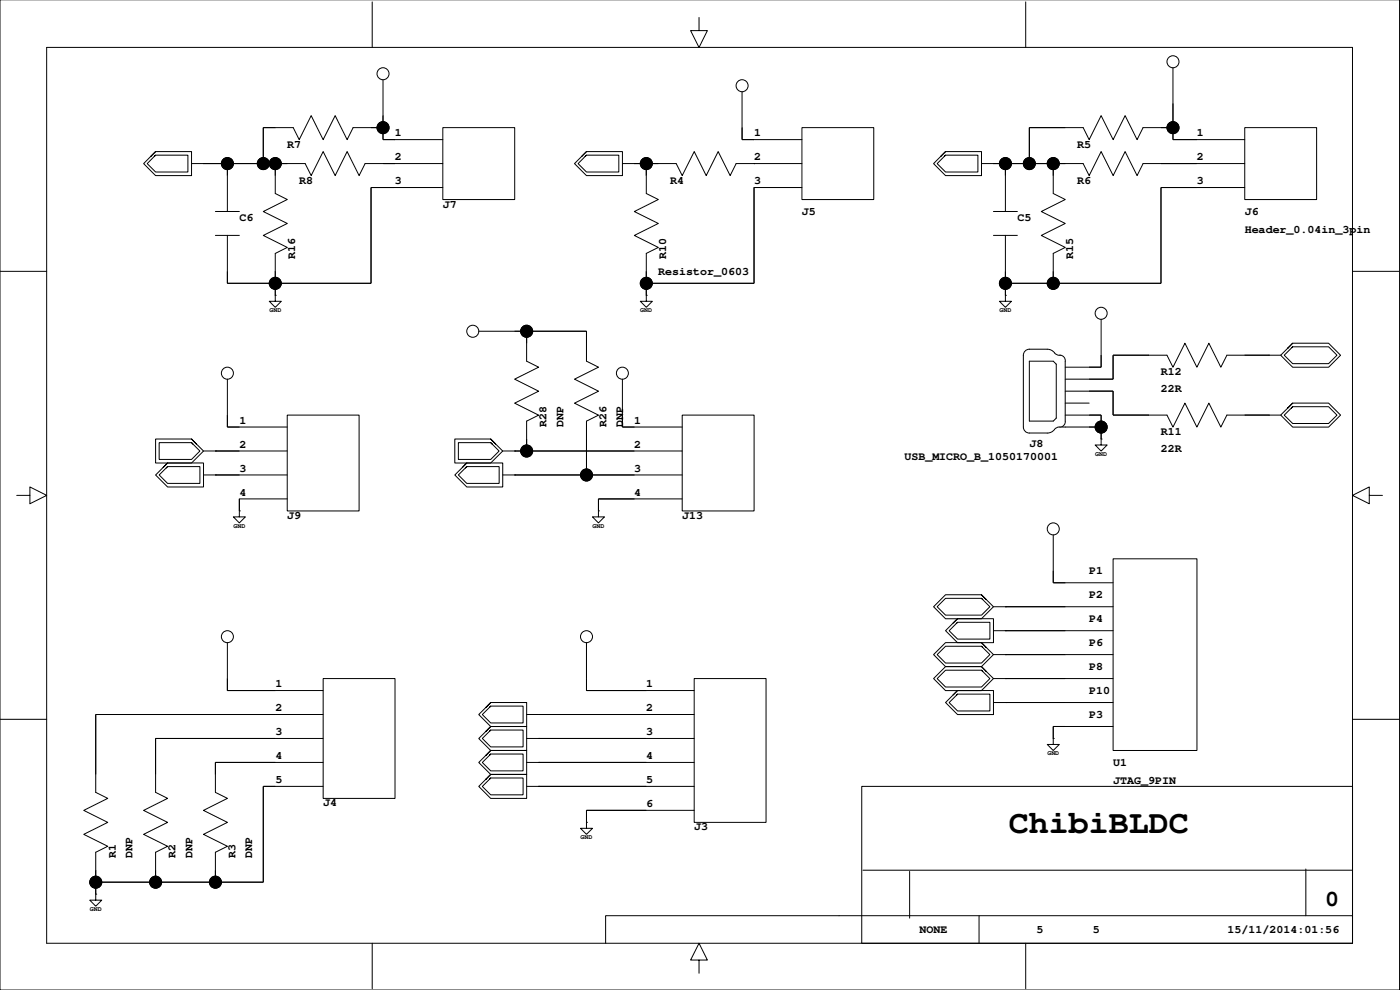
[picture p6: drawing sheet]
<svg xmlns="http://www.w3.org/2000/svg" width="297mm" height="210mm" viewBox="0 0 297 210" stroke-linecap="round" stroke-linejoin="round" font-family="sans-serif">
<g fill="none" stroke="#000" stroke-width=".21">
<path d="M296.9 0v209.9h-296.9v-209.9M9.9 10h277.1v190h-277.1zM79 .4v9.6M81.3 16.9v12.7h12.7M148.3 3.7v2.8h1.8l-1.8 3.6-1.8-3.6h1.8M157.4 19.4v10.2h12.7M217.6 .4v9.6M248.9 14.4v15.2h15.2M33 32.9l-.2 .3 .2-.3h6.9v3.6h-6.9l-1.8-1.8 1.6-1.5M33 32.1l-1 1.1 1-1.1h7.6v5.1h-7.6l-2.5-2.5 1.5-1.5M40.6 34.7h24.1l1.3 2.5 2.6-5.1 2.5 5.1 2.6-5.1 2.5 5.1 1.3-2.5h16.5M43.2 34.7h5z"/>
<path d="M43.2 34.7h.1M48.2 34.7h7.7zM48.2 34.7v2.5zM48.2 34.7v10.1M55.9 27.1v7.6zM55.9 27.1h2.5zM55.9 34.7h2.5zM58.4 34.7v2.5zM58.4 34.7h2.5zM58.4 34.7v6.3l2.6 1.3-5.1 2.6 5.1 2.5-5.1 2.5 5.1 2.6-2.6 1.2v10.2h-1.3l1.3 1.3 1.3-1.3h-1.3M78.7 27.1h2.6zM78.7 39.8h5.1z"/>
<path d="M78.7 39.8v20.3zM81.3 27.1v2.5zM81.3 24.5v2.6zM81.3 29.6h2.5zM81.3 34.7h2.5zM81.3 27.1h-6.4l-1.2 2.5-2.6-5.1-2.5 5.1-2.6-5.1-2.5 5.1-1.3-2.5h-6.3v7.6M94 27.1h15.2v15.2h-15.2zM94 39.8h-15.3v20.3h-30.5v-10.2M124.4 32.9l-.2 .3 .2-.3h6.9v3.6h-6.9l-1.8-1.8 1.6-1.5M124.4 32.1l-1 1.1 1-1.1h7.7v5.1h-7.7l-2.5-2.5 1.5-1.5M132.1 34.7h11.4l1.2 2.5 2.6-5.1 2.5 5.1 2.6-5.1 2.5 5.1 1.3-2.5M134.6 34.7h2.5z"/>
<path d="M134.6 34.7h.1M137.1 34.7h2.6zM137.1 34.7v2.5zM137.1 34.7v6.3l2.6 1.3-5.1 2.6 5.1 2.5-5.1 2.5 5.1 2.6-2.6 1.2v10.2h-1.2l1.2 1.3 1.3-1.3h-1.3M156.2 34.7h13.9M157.4 27.1v2.5zM157.4 29.6h2.6zM160 39.8v20.3zM160 34.7h.1M170.1 27.1h15.3v15.2h-15.3zM170.1 39.8h-10.1v20.3h-22.9M200.6 32.9l-.2 .3 .2-.3h6.9v3.6h-6.9l-1.8-1.8 1.6-1.5"/>
<path d="M200.6 32.1l-1 1.1 1-1.1h7.6v5.1h-7.6l-2.5-2.5 1.5-1.5M208.2 34.7h21.6l1.3 2.5 2.5-5.1 2.6 5.1 2.5-5.1 2.5 5.1 1.3-2.5h21.6M210.8 34.7h2.5zM210.8 34.7h.1M213.3 34.7h5.1zM213.3 34.7v2.5zM213.3 34.7v10.1M218.4 34.7h5.1zM218.4 27.1v7.6zM218.4 27.1h7.6zM223.5 34.7h2.5zM223.5 34.7v2.5z"/>
<path d="M223.5 34.7v6.3l2.5 1.3-5.1 2.6 5.1 2.5-5.1 2.5 5.1 2.6-2.5 1.2v6.4M246.3 27.1h2.6zM246.3 34.7h7.6zM246.3 39.8h7.6zM246.3 39.8v20.3zM248.9 29.6h5zM248.9 27.1v2.5zM248.9 22v5.1zM248.9 27.1h-6.4l-1.3 2.5-2.5-5.1-2.5 5.1-2.6-5.1-2.5 5.1-1.3-2.5h-11.4v7.6M264.1 27.1h15.2v15.2h-15.2zM264.1 39.8h-17.8v20.3h-33M0 57.5h9.9"/>
<path d="M45.7 44.8h5.1M45.7 49.9h5.1M48.2 57.5v2.6zM58.4 57.5v2.6zM137.1 57.5v2.6zM210.8 44.8h5M210.8 49.9h5M213.3 57.5v2.6zM213.3 49.9v14h-1.3l1.3 1.3 1.3-1.3h-1.3M223.5 57.5v2.6zM287 57.5h9.9M48.2 60.1h10.2z"/>
<path d="M58.4 62.6h.1M58.4 60.1v2.5zM58.4 60.1h20.3zM101.6 70.2h22.8v6.4l2.6 1.2-5.1 2.6 5.1 2.5-5.1 2.6 5.1 2.5-2.6 1.3v11.4M109.2 70.2h2.5zM111.7 70.2v2.6zM111.7 70.2h12.7zM111.7 70.2v6.4l2.6 1.2-5.1 2.6 5.1 2.5-5.1 2.6 5.1 2.5-2.6 1.3v6.3M124.4 70.2v2.6zM137.1 62.6h.1M137.1 60.1v2.5zM137.1 60.1h22.9z"/>
<path d="M213.3 62.6h.1M213.3 60.1v2.5zM213.3 60.1h10.2zM218.4 74h3.8l1 .3a2.33 2.33 0 0 0 2.1 1.1 1.12 1.12 0 0 1 .7 1.2v12.7a1.25 1.25 0 0 1-1.6 1.3l-.5 .2-.7 .7-.7 .3h-4.1M218.4 76.6h5.1l.6 .6v11.4l-.6 .7h-5.1zM218.4 74a1.28 1.28 0 0 0-1.3 1.3v15.2a1.28 1.28 0 0 0 1.3 1.3M223.5 60.1h22.8zM231.1 77.8h2.5zM233.6 75.3v2.5zM233.6 67.7v10.1h-7.6M236.2 75.3v5.1zM236.2 75.3h7.6z"/>
<path d="M260.3 75.3h11.4M260.3 75.3l-1.3 2.6-2.5-5.1-2.6 5.1-2.5-5.1-2.5 5.1-1.3-2.6h-11.4v5.1h-10.2M264.1 75.3h5.1zM269.2 75.3h.1M274.3 72.8l-1 1 1-1h7.6l2.5 2.5-2.5 2.6h-7.6l-2.6-2.6 1.6-1.5M274.3 73.5l-.3 .3 .3-.3h7.6l1.8 1.8-1.8 1.8h-7.6l-1.8-1.8 1.5-1.5M35.6 98.9l-.3 .3 .3-.3h6.8v3.6h-6.8l-1.8-1.8 1.5-1.5M35.6 98.2l-1.1 1 1.1-1h7.6v5h-7.6l-2.6-2.5 1.5-1.5M40.6 93.8l.3 .3-.3-.3h-6.8v3.6h6.8l1.8-1.8-1.5-1.5M40.6 93.1l1.1 1-1.1-1h-7.6v5.1h7.6l2.6-2.6-1.5-1.5M43.2 95.6h17.7M45.7 95.6h.1"/>
<path d="M45.7 95.6h5.1zM48.2 88v2.5zM48.2 90.5h2.6zM48.2 80.4v10.1h12.7M60.9 88h15.3v20.3h-15.3zM99 98.9l-.2 .3 .2-.3h6.9v3.6h-6.9l-1.8-1.8 1.6-1.5M99 98.2l-1 1 1-1h7.7v5h-7.7l-2.5-2.5 1.5-1.5M104.1 93.1l1 1-1-1h-7.6v5.1h7.6l2.6-2.6-1.6-1.5M104.1 93.8l.3 .3-.3-.3h-6.9v3.6h6.9l1.8-1.8-1.5-1.5M106.7 95.6h38M109.2 95.6h.1M109.2 95.6h2.5z"/>
<path d="M111.7 95.6h22.9zM111.7 93.1v2.5zM124.4 93.1v7.6zM132.1 88v2.5zM132.1 90.5h2.5zM132.1 80.4v10.1h12.6M144.7 88h15.3v20.3h-15.3zM225.2 90.5h8.4M226 88h7.6v6.4h-1.2l1.2 1.2 1.3-1.2h-1.3M226 82.9h10.2v5.1h11.4l1.3 2.5 2.5-5 2.5 5 2.6-5 2.5 5 1.3-2.5M226 85.5h5.1M231.1 88h2.5z"/>
<path d="M231.1 90.5h2.5zM231.1 80.4h5.1zM231.1 82.9h5.1zM233.6 93.1h.1M233.6 88v2.5zM233.6 90.5v2.6zM236.2 82.9v5.1zM236.2 88h7.6zM260.3 88h11.4M264.1 88h5.1zM269.2 88h.1M274.3 85.5l-1 1 1-1h7.6l2.5 2.5-2.5 2.5h-7.6l-2.6-2.5 1.6-1.5"/>
<path d="M274.3 86.2l-.3 .3 .3-.3h7.6l1.8 1.8-1.8 1.8h-7.6l-1.8-1.8 1.5-1.5M3.6 105h2.7v-1.8l3.6 1.8-3.6 1.8v-1.8M43.2 100.7h17.7M45.7 100.7h.1M45.7 100.7h5.1zM50.8 108.3h.1M50.8 105.8v2.5zM60.9 105.8h-10.1v3.8h-1.3l1.3 1.3 1.3-1.3h-1.3M106.7 100.7h38M109.2 100.7h.1M109.2 100.7h15.2zM124.4 100.7h10.2z"/>
<path d="M127 108.3h.1M127 105.8h7.6zM127 105.8v2.5zM144.7 105.8h-17.7v3.8h-1.3l1.3 1.3 1.2-1.3h-1.2M223.5 113.4v10.2h12.7M236.2 118.5h17.7v40.6h-17.7zM290.5 105v-1.8l-3.5 1.8 3.5 1.8v-1.8h2.8M48.2 136.2v10.2h20.4M124.4 136.2v10.2h22.9M203.1 131.2l-1 1 1-1h7.7v5.1h-7.7l-2.5-2.6 1.5-1.5M203.2 131.9l-.3 .3 .3-.3h6.8v3.6h-6.8l-1.8-1.8 1.5-1.5M208.2 126.1l1 1-1-1h-7.6l-2.5 2.5 2.5 2.6h7.6l2.6-2.6-1.6-1.5"/>
<path d="M208.2 136.2l1 1.1-1-1.1h-7.6l-2.5 2.6 2.5 2.5h7.6l2.6-2.5-1.6-1.5M208.2 126.9l.3 .2-.3-.2h-7.6l-1.8 1.7 1.8 1.8h7.6l1.8-1.8-1.5-1.5M208.2 137l.3 .3-.3-.3h-7.6l-1.8 1.8 1.8 1.8h7.6l1.8-1.8-1.5-1.5M210.8 128.6h25.4M210.8 133.7h25.4M210.8 138.8h25.4M213.3 133.7h.1M213.3 128.6h.1M213.3 138.8h.1M213.3 133.7h12.7zM213.3 128.6h12.7zM213.3 138.8h12.7z"/>
<path d="M223.5 121v2.6zM223.5 123.6h2.5zM0 152.5h9.9M20.3 151.5h38.1zM20.3 151.5v12.7zM33 156.6h25.4zM33 156.6v7.6zM48.2 146.4h10.2zM48.2 143.9v2.5zM68.6 143.9h15.2v25.4h-15.2zM68.6 151.5h-48.3v16.5l2.6 1.3-5.1 2.5 5.1 2.6-5.1 2.5 5.1 2.5-2.6 1.3v10.2h-1.3l1.3 1.2 1.3-1.2h-1.3M68.6 156.6h-35.6v11.4"/>
<path d="M104.1 149.7l-.2 .3 .2-.3h6.9v3.6h-6.9l-1.8-1.8 1.6-1.5M104.1 148.9l-1 1.1 1-1.1h7.6v5.1h-7.6l-2.5-2.5 1.5-1.5M104.1 154.8l-.2 .3 .2-.3h6.9v3.6h-6.9l-1.8-1.8 1.6-1.5M104.1 154l-1 1.1 1-1.1h7.6v5.1h-7.6l-2.5-2.5 1.5-1.5M104.1 159.9l-.2 .2 .2-.2h6.9v3.5h-6.9l-1.8-1.7 1.6-1.6M104.1 159.1l-1 1 1-1h7.6v5.1h-7.6l-2.5-2.5 1.5-1.6M111.7 151.5h35.6M111.7 156.6h35.6M114.3 156.6h22.8zM114.3 151.5h22.8zM114.3 151.5h.1M114.3 156.6h.1"/>
<path d="M124.4 146.4h12.7zM124.4 143.9v2.5zM147.3 143.9h15.2v30.5h-15.2zM203.1 146.4l-1 1 1-1h7.7v5.1h-7.7l-2.5-2.6 1.5-1.5M203.2 147.2l-.3 .2 .3-.2h6.8v3.5h-6.8l-1.8-1.7 1.5-1.6M208.2 141.3l1 1.1-1-1.1h-7.6l-2.5 2.6 2.5 2.5h7.6l2.6-2.5-1.6-1.5M208.2 142.1l.3 .3-.3-.3h-7.6l-1.8 1.8 1.8 1.8h7.6l1.8-1.8-1.5-1.5M210.8 143.9h25.4M210.8 148.9h25.4M213.3 148.9h.1M213.3 143.9h.1M213.3 148.9h12.7z"/>
<path d="M213.3 143.9h12.7zM223.5 156.6h.1M223.5 154h2.5zM223.5 154v2.6zM236.2 154h-12.7v3.8h-1.3l1.3 1.3 1.2-1.3h-1.2M287 152.5h9.9M33 168l2.6 1.3-5.1 2.5 5.1 2.6-5.1 2.5 5.1 2.5-2.6 1.3M45.7 161.6h12.7zM45.7 161.6v2.6zM55.9 166.7h2.5zM55.9 166.7v20.3zM68.6 161.6h-22.9v6.4l2.6 1.3-5.1 2.5 5.1 2.6-5.1 2.5 5.1 2.5-2.6 1.3v6.3"/>
<path d="M68.6 166.7h-12.7v20.3h-35.6M104.1 165l-.2 .2 .2-.2h6.9v3.5h-6.9l-1.8-1.8 1.6-1.5M104.1 164.2l-1 1 1-1h7.6v5.1h-7.6l-2.5-2.6 1.5-1.5M111.7 161.6h35.6M111.7 166.7h35.6M114.3 166.7h22.8zM114.3 161.6h22.8zM114.3 161.6h.1M114.3 166.7h.1M124.4 174.3h.1M124.4 171.8h12.7zM124.4 171.8v2.5z"/>
<path d="M147.3 171.8h-22.9v3.8h-1.2l1.2 1.3 1.3-1.3h-1.3M182.8 166.7h104.2v33.3h-104.2zM20.3 189.6h.1M20.3 187v2.6zM20.3 184.5v2.5zM20.3 187h12.7zM33 184.5v2.5zM33 187h12.7zM33 180.7v6.3M45.7 187h10.2zM45.7 184.5v2.5zM79 200v9.6"/>
<path d="M183.1 184.5h103.9M193 184.8v9.9M207.7 194.1v5.9M217.6 200v9.6M277.1 184.2v9.9M287 194.1h-158.5v5.9M148.3 203.6h1.8l-1.8-3.6-1.8 3.6h1.8v2.7"/>
<circle cx="81.3" cy="15.6" r="1.27"/>
<circle cx="157.4" cy="18.2" r="1.27"/>
<circle cx="248.9" cy="13.1" r="1.27"/>
<circle cx="48.2" cy="34.7" r="1.28"/>
<circle cx="55.9" cy="34.7" r="1.28"/>
<circle cx="58.4" cy="34.7" r="1.28"/>
<circle cx="81.3" cy="27.1" r="1.28"/>
<circle cx="137.1" cy="34.7" r="1.28"/>
<circle cx="213.3" cy="34.7" r="1.28"/>
<circle cx="218.4" cy="34.7" r="1.27"/>
<circle cx="223.5" cy="34.7" r="1.28"/>
<circle cx="248.9" cy="27.1" r="1.28"/>
<circle cx="48.2" cy="79.1" r="1.28"/>
<circle cx="58.4" cy="60.1" r="1.28"/>
<circle cx="100.3" cy="70.2" r="1.27"/>
<circle cx="111.7" cy="70.2" r="1.28"/>
<circle cx="132" cy="79.1" r="1.27"/>
<circle cx="137.1" cy="60.1" r="1.28"/>
<circle cx="213.3" cy="60.1" r="1.28"/>
<circle cx="223.5" cy="60.1" r="1.28"/>
<circle cx="233.6" cy="66.4" r="1.28"/>
<circle cx="111.7" cy="95.6" r="1.28"/>
<circle cx="233.6" cy="90.6" r="1.27"/>
<circle cx="124.4" cy="100.7" r="1.28"/>
<circle cx="223.5" cy="112.1" r="1.28"/>
<circle cx="48.2" cy="135" r="1.27"/>
<circle cx="124.4" cy="135" r="1.27"/>
<circle cx="20.3" cy="187" r="1.28"/>
<circle cx="33" cy="187" r="1.28"/>
<circle cx="45.7" cy="187" r="1.28"/>
</g>
<g fill="#000">
<circle cx="48.2" cy="34.7" r="1.28"/>
<circle cx="55.9" cy="34.7" r="1.28"/>
<circle cx="58.4" cy="34.7" r="1.28"/>
<circle cx="81.3" cy="27.1" r="1.28"/>
<circle cx="137.1" cy="34.7" r="1.28"/>
<circle cx="213.3" cy="34.7" r="1.28"/>
<circle cx="218.4" cy="34.7" r="1.27"/>
<circle cx="223.5" cy="34.7" r="1.28"/>
<circle cx="248.9" cy="27.1" r="1.28"/>
<circle cx="58.4" cy="60.1" r="1.28"/>
<circle cx="111.7" cy="70.2" r="1.28"/>
<circle cx="137.1" cy="60.1" r="1.28"/>
<circle cx="213.3" cy="60.1" r="1.28"/>
<circle cx="223.5" cy="60.1" r="1.28"/>
<circle cx="111.7" cy="95.6" r="1.28"/>
<circle cx="233.6" cy="90.6" r="1.27"/>
<circle cx="124.4" cy="100.7" r="1.28"/>
<circle cx="20.3" cy="187" r="1.28"/>
<circle cx="33" cy="187" r="1.28"/>
<circle cx="45.7" cy="187" r="1.28"/>
</g>
<text font-size="7.1" x="214.1" y="176.6">ChibiBLDC</text>
<text font-size="4.9" x="281.2" y="192">0</text>
<g font-size="2.5">
<text x="83.8" y="28.9">1</text>
<text x="160" y="28.9">1</text>
<text x="253.9" y="28.9">1</text>
<text x="61" y="31.3">R7</text>
<text x="83.8" y="34">2</text>
<text x="160" y="34">2</text>
<text x="228.6" y="31.3">R5</text>
<text x="253.9" y="34">2</text>
<text x="63.5" y="38.9">R8</text>
<text x="83.8" y="39.1">3</text>
<text x="142.2" y="38.9">R4</text>
<text x="160" y="39.1">3</text>
<text x="228.6" y="38.9">R6</text>
<text x="253.9" y="39.1">3</text>
<text x="50.8" y="46.9">C6</text>
<text x="93.9" y="44">J7</text>
<text x="170.1" y="45.5">J5</text>
<text x="215.9" y="46.9">C5</text>
<text x="264.1" y="45.5">J6</text>
<text x="264.1" y="49.5">Header_0.04in_3pin</text>
<text x="62.7" y="55" transform="rotate(-90 62.7 55)">R16</text>
<text x="139.7" y="58.2">Resistor_0603</text>
<text x="141.4" y="55" transform="rotate(-90 141.4 55)">R10</text>
<text x="227.7" y="55" transform="rotate(-90 227.7 55)">R15</text>
<text x="246.3" y="83.1">22R</text>
<text x="246.3" y="79.6">R12</text>
<text x="50.8" y="89.9">1</text>
<text x="134.6" y="89.9">1</text>
<text x="50.8" y="94.9">2</text>
<text x="116" y="90.6" transform="rotate(-90 116 90.6)">R28</text>
<text x="119.5" y="90.6" transform="rotate(-90 119.5 90.6)">DNP</text>
<text x="128.7" y="90.6" transform="rotate(-90 128.7 90.6)">R26</text>
<text x="132.2" y="90.6" transform="rotate(-90 132.2 90.6)">DNP</text>
<text x="134.6" y="94.9">2</text>
<text x="218.4" y="94.8">J8</text>
<text x="246.3" y="95.8">22R</text>
<text x="246.3" y="92.3">R11</text>
<text x="50.8" y="100">3</text>
<text x="134.6" y="100">3</text>
<text x="191.9" y="97.4">USB_MICRO_B_1050170001</text>
<text x="50.8" y="105.1">4</text>
<text x="134.6" y="105.1">4</text>
<text x="61" y="110.1">J9</text>
<text x="144.7" y="110.1">J13</text>
<text x="231.1" y="121.7">P1</text>
<text x="231.1" y="131.9">P4</text>
<text x="231.1" y="126.8">P2</text>
<text x="231.1" y="137">P6</text>
<text x="231.1" y="142">P8</text>
<text x="58.4" y="145.7">1</text>
<text x="137.1" y="145.7">1</text>
<text x="231.1" y="147.1">P10</text>
<text x="58.4" y="155.9">3</text>
<text x="58.4" y="150.8">2</text>
<text x="137.1" y="155.9">3</text>
<text x="137.1" y="150.8">2</text>
<text x="231.1" y="152.2">P3</text>
<text x="58.4" y="160.9">4</text>
<text x="137.1" y="160.9">4</text>
<text x="58.4" y="166">5</text>
<text x="137.1" y="166">5</text>
<text x="236.2" y="166.3">JTAG_9PIN</text>
<text x="236.2" y="162.4">U1</text>
<text x="68.5" y="171">J4</text>
<text x="137.1" y="171.1">6</text>
<text x="147.3" y="176.1">J3</text>
<text x="24.6" y="182" transform="rotate(-90 24.6 182)">R1</text>
<text x="28.1" y="182" transform="rotate(-90 28.1 182)">DNP</text>
<text x="37.3" y="182" transform="rotate(-90 37.3 182)">R2</text>
<text x="40.8" y="182" transform="rotate(-90 40.8 182)">DNP</text>
<text x="50" y="182" transform="rotate(-90 50 182)">R3</text>
<text x="53.5" y="182" transform="rotate(-90 53.5 182)">DNP</text>
<text x="195.1" y="197.9">NONE</text>
<text x="219.9" y="197.9">5</text>
<text x="231.9" y="197.9">5</text>
<text x="260.5" y="197.9">15/11/2014:01:56</text>
</g>
<g font-size="1.4">
<text x="57.1" y="66.2">GND</text>
<text x="135.9" y="66.2">GND</text>
<text x="212.1" y="66.2">GND</text>
<text x="232.4" y="96.6">GND</text>
<text x="49.5" y="111.9">GND</text>
<text x="125.7" y="111.9">GND</text>
<text x="222.2" y="160.1">GND</text>
<text x="123.2" y="177.9">GND</text>
<text x="19" y="193.1">GND</text>
</g>
</svg>
